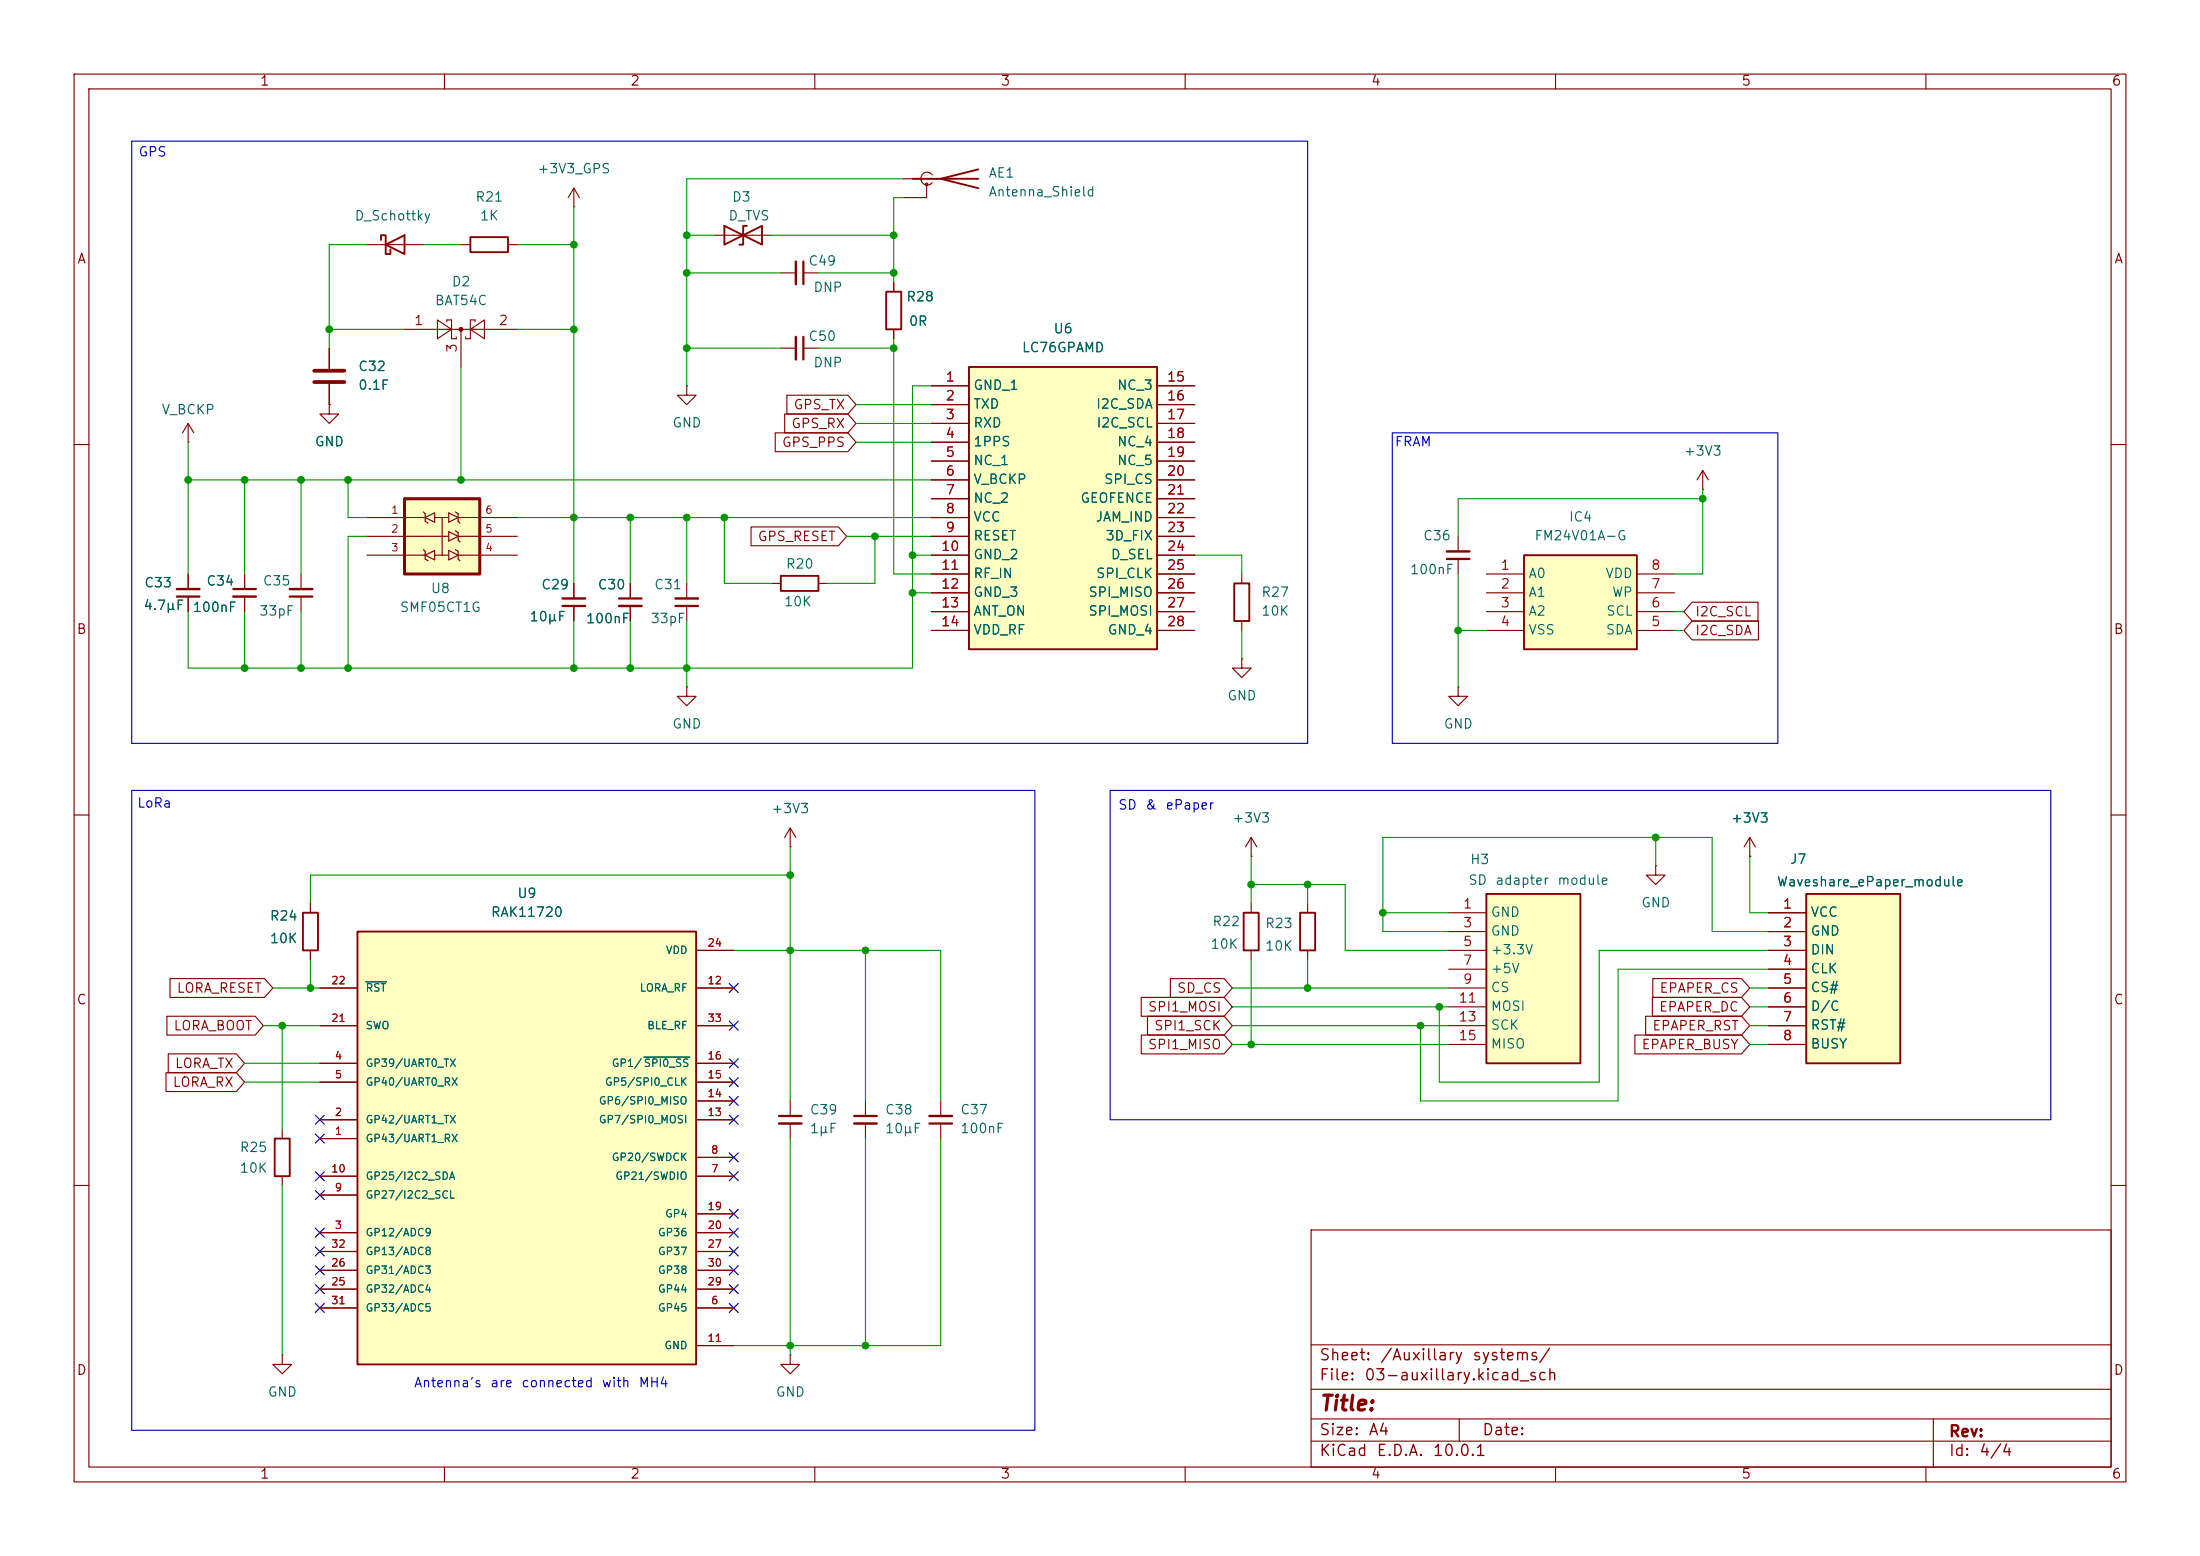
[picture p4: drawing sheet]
<svg xmlns="http://www.w3.org/2000/svg" width="297mm" height="210mm" viewBox="0 0 297 210" stroke-linecap="round" stroke-linejoin="round" font-family="sans-serif">
<g fill="none" stroke="#840000" stroke-width=".15">
<path d="M10 10h277v190h-277zM12 12h273v186h-273zM60 10v2M110 10v2M160 10v2M210 10v2M260 10v2M62.2 33h1.3M68.6 33h1.2M121.9 24.1h5.1M125.1 24.9v1.8h-3.2M125.9 23.6a.85 .85 0 0 0-1.3-.1 .85 .85 0 0 0 0 1.3 .85 .85 0 0 0 1.3-.2"/>
<path d="M54.6 44.5h15.2M59.1 43.2l1.9 1.3-1.9 1.2zM60.3 43.4v-.2h.7v2.5h.6v-.2M62.2 44.5v5M63.5 44.5l1.9-1.3v2.5zM64.1 43.4v-.2h-.6v2.5h-.6v-.2M10 60h2M40.6 77.5v2M285 60h2M40.6 80.5v2.1M10 110h2M168.9 115.6h.1"/>
<path d="M168.9 113l-.8 1.3M168.9 113l.8 1.3M168.9 113v2.6M285 110h2M168.9 121.9v1.3M168.9 128.3v1.2M10 160h2M177 166h108v32h-108zM285 160h2M60 198v2M110 198v2M160 198v2"/>
<path d="M177 194.5h108M177 191.5h108M177 187.5h108M177 181.5h108M197 191.5v3M210 198v2M260 198v2M261 191.5v6.5"/>
</g>
<path d="M63.5 32h5.1v2h-5.1zM123.2 24.1h8.9M132.1 22.9l-5.1 1.2 5.1 1.3M167.9 123.2h2v5.1h-2z" fill="none" stroke="#840000" stroke-width=".25"/>
<g fill="#840000" stroke="#840000" stroke-width=".15">
<circle cx="62.2" cy="44.4" r=".25"/>
<circle cx="125.1" cy="24.9" r=".18"/>
</g>
<path d="M39.1 80.5h3.1" fill="none" stroke="#840000" stroke-width=".3"/>
<path d="M39.1 79.5h3.1" fill="none" stroke="#840000" stroke-width=".33"/>
<path d="M130.8 49.5h25.4v38.1h-25.4z" fill="#ffffc2"/>
<path d="M130.8 49.5h25.4v38.1h-25.4z" fill="none" stroke="#840000" stroke-width=".25"/>
<g fill="none" stroke="#840000" stroke-width=".15">
<path d="M125.7 52.1h5.1M125.7 54.6h5.1M125.7 57.2h5.1M125.7 59.7h5.1M156.2 52.1h5.1M156.2 54.6h5.1M156.2 57.2h5.1M156.2 59.7h5.1M77.5 78.7v2.1M85.1 78.7v2.1M125.7 62.2h5.1M125.7 64.8h5.1"/>
<path d="M125.7 67.3h5.1M125.7 69.9h5.1M125.7 72.4h5.1M125.7 74.9h5.1M125.7 77.5h5.1M156.2 62.2h5.1M156.2 64.8h5.1M156.2 67.3h5.1M156.2 69.9h5.1M156.2 72.4h5.1M156.2 74.9h5.1M156.2 77.5h5.1"/>
<path d="M77.5 81.8v2M85.1 81.8v2M125.7 80h5.1M125.7 82.6h5.1M125.7 85.1h5.1M156.2 80h5.1M156.2 82.6h5.1M156.2 85.1h5.1"/>
</g>
<path d="M75.9 81.8h3.1M83.6 80.8h3" fill="none" stroke="#840000" stroke-width=".3"/>
<path d="M75.9 80.8h3.1M83.6 81.8h3" fill="none" stroke="#840000" stroke-width=".33"/>
<path d="M54.6 67.3h10.2v10.2h-10.2z" fill="#ffffc2"/>
<path d="M54.6 67.3h10.2v10.2h-10.2z" fill="none" stroke="#840000" stroke-width=".41"/>
<g fill="none" stroke="#840000" stroke-width=".15">
<path d="M49.5 33h7.6M77.5 27.9h.1M77.5 25.4l-.8 1.3M77.5 25.4l.7 1.3M77.5 25.4v2.5M96.5 31.8h7.6M105.4 36.8h2M108.5 36.8h2M120.6 38.1v1.3M25.4 59.7h.1M25.4 57.2l-.8 1.2M25.4 57.2l.8 1.2"/>
<path d="M25.4 57.2v2.5M44.4 54.6v1.3h1.3l-1.3 1.3-1.2-1.3h1.2M44.4 54.6h.1M44.4 47v2.8M44.4 51.8v2.8M92.7 52.1v1.2h1.3l-1.3 1.3-1.3-1.3h1.3M92.7 52.1h.1M105.4 47h2M108.5 47h2M120.6 44.5v1.2M25.4 77.5v2M33 77.5v2"/>
<path d="M49.5 69.9h7.9M49.5 74.9h7.9M49.5 72.4h11M57.1 69.1l.3 .2v1.1l.4 .2M57.1 74.2l.3 .2v1l.4 .3M57.4 69.9l1.3-.7v1.3zM57.4 74.9l1.3-.6v1.3zM58.7 69.9h1.8M58.7 74.9h1.8M59.7 69.9v5M60.6 69.2l1.2 .7-1.2 .6zM60.6 71.8l1.2 .6-1.2 .6z"/>
<path d="M60.6 74.3l1.2 .6-1.2 .7zM61.5 69.1l.3 .2v1.1l.3 .2M61.5 71.6l.3 .3v1l.3 .3M61.5 74.2l.3 .2v1l.3 .3M61.7 69.9h8.1M61.7 74.9h8.1M62 72.4h7.8M92.7 78.7v2.1M104.1 78.7h1.3M110.5 78.7h1.3M167.6 77.5v1.2M196.8 72.4v2"/>
<path d="M196.8 75.4v2.1M229.9 66h.1M229.9 63.5l-.8 1.3M229.9 63.5l.7 1.3M229.9 63.5v2.5M25.4 80.5v2.1M33 80.5v2.1M92.7 92.7v1.3h1.3l-1.3 1.3-1.3-1.3h1.3M92.7 92.7h.1M92.7 81.8v2M167.6 88.9v1.3h1.3l-1.3 1.2-1.2-1.2h1.2M167.6 88.9h.1"/>
<path d="M167.6 83.8v1.3M196.8 92.7v1.3h1.3l-1.3 1.3-1.2-1.3h1.2M196.8 92.7h.1M41.9 121.9v1.3M41.9 128.3v1.2M38.1 152.4v1.3M38.1 158.8v1.2M38.1 182.9v1.3h1.3l-1.3 1.2-1.3-1.2h1.3M38.1 182.9h.1M106.7 182.9v1.3h1.2l-1.2 1.2-1.3-1.2h1.3M106.7 182.9h.1"/>
</g>
<path d="M108.5 35.3v3.1M108.5 45.5v3M31.5 79.5h3M195.3 75.4h3.1M23.9 80.5h3M91.2 81.8h3" fill="none" stroke="#840000" stroke-width=".3"/>
<path d="M107.4 35.3v3.1M107.4 45.5v3M23.9 79.5h3M195.3 74.4h3.1M31.5 80.5h3M91.2 80.8h3" fill="none" stroke="#840000" stroke-width=".33"/>
<path d="M51.4 32.4v-.6h.7v2.5h.6v-.6M52.1 33l2.5-1.2v2.5zM97.8 30.5v2.5l5.1-2.5v2.5zM100.8 30.5h-.5v2.5h-.5M119.6 39.4h2.1v5.1h-2.1zM105.4 77.7h5.1v2.1h-5.1zM166.6 78.7h2.1v5.1h-2.1zM40.9 123.2h2v5.1h-2zM37.1 153.7h2v5.1h-2z" fill="none" stroke="#840000" stroke-width=".25"/>
<path d="M42.4 50h4.1M42.4 51.6h4.1" fill="none" stroke="#840000" stroke-width=".51"/>
<path d="M48.3 125.7h45.7v58.5h-45.7z" fill="#ffffc2"/>
<path d="M48.3 125.7h45.7v58.5h-45.7z" fill="none" stroke="#840000" stroke-width=".25"/>
<g fill="none" stroke="#840000" stroke-width=".15">
<path d="M106.7 114.3h.1M106.7 111.8v2.5M106.7 111.8l-.8 1.2M106.7 111.8l.7 1.2M43.2 133.4h5.1M43.2 138.4h5.1M94 133.4h5.1M94 138.4h5.1M94 128.3h5.1M43.2 153.7h5.1M43.2 151.1h5.1M43.2 143.5h5.1"/>
<path d="M43.2 146.1h5.1M43.2 158.8h5.1M94 151.1h5.1M94 143.5h5.1M94 146.1h5.1M94 158.8h5.1M94 156.2h5.1M94 148.6h5.1M106.7 148.6v2M106.7 151.6v2.1M116.8 148.6v2M116.8 151.6v2.1"/>
<path d="M127 148.6v2M127 151.6v2.1M43.2 166.4h5.1M43.2 176.5h5.1M43.2 161.3h5.1M43.2 174h5.1M43.2 171.5h5.1M43.2 168.9h5.1M94 166.4h5.1M94 176.5h5.1M94 163.8h5.1M94 174h5.1"/>
<path d="M94 171.5h5.1M94 168.9h5.1M94 181.6h5.1"/>
</g>
<path d="M49.4 132.5h2.8M86.9 142.7h6.2" fill="none" stroke="#006464" stroke-width=".15"/>
<path d="M105.2 150.6h3M115.3 150.6h3.1M125.5 151.6h3" fill="none" stroke="#840000" stroke-width=".3"/>
<path d="M105.2 151.6h3M115.3 151.6h3.1M125.5 150.6h3" fill="none" stroke="#840000" stroke-width=".33"/>
<path d="M205.7 74.9h15.3v12.7h-15.3z" fill="#ffffc2"/>
<path d="M205.7 74.9h15.3v12.7h-15.3z" fill="none" stroke="#840000" stroke-width=".25"/>
<path d="M200.7 77.5h5M221 77.5h5.1M200.7 80h5M200.7 82.6h5M200.7 85.1h5M221 80h5.1M221 82.6h5.1M221 85.1h5.1" fill="none" stroke="#840000" stroke-width=".15"/>
<path d="M200.7 120.7h12.7v22.8h-12.7z" fill="#ffffc2"/>
<path d="M200.7 120.7h12.7v22.8h-12.7z" fill="none" stroke="#840000" stroke-width=".25"/>
<path d="M223.5 116.8v1.3h1.3l-1.3 1.3-1.3-1.3h1.3M223.5 116.8h.1M195.6 123.2h5.1M195.6 125.7h5.1M195.6 128.3h5.1M195.6 130.8h5.1M195.6 133.4h5.1M195.6 135.9h5.1M195.6 138.4h5.1M195.6 141h5.1" fill="none" stroke="#840000" stroke-width=".15"/>
<path d="M243.8 120.7h12.7v22.8h-12.7z" fill="#ffffc2"/>
<path d="M175.5 123.2h2v5.1h-2zM243.8 120.7h12.7v22.8h-12.7z" fill="none" stroke="#840000" stroke-width=".25"/>
<g fill="none" stroke="#840000" stroke-width=".15">
<path d="M120.6 38.1v1.3M44.4 54.6h.1M44.4 47v2.8M44.4 51.8v2.8M104.7 58.4h9.8l1.1 1.3-1.1 1.3h-9.8zM105.9 55.9h8.6l1.1 1.3-1.1 1.2h-8.6zM106.2 53.3h8.3l1.1 1.3-1.1 1.3h-8.3zM120.6 44.5v1.2M125.7 52.1h5.1M125.7 54.6h5.1M125.7 57.2h5.1M125.7 59.7h5.1"/>
<path d="M156.2 52.1h5.1M156.2 54.6h5.1M156.2 57.2h5.1M156.2 59.7h5.1M25.4 77.5v2M33 77.5v2M77.5 78.7v2.1M85.1 78.7v2.1M101.4 71.1h11.8l1.1 1.3-1.1 1.3h-11.8zM125.7 62.2h5.1M125.7 64.8h5.1M125.7 67.3h5.1"/>
<path d="M125.7 69.9h5.1M125.7 72.4h5.1M125.7 74.9h5.1M125.7 77.5h5.1M156.2 62.2h5.1M156.2 64.8h5.1M156.2 67.3h5.1M156.2 69.9h5.1M156.2 72.4h5.1M156.2 74.9h5.1M156.2 77.5h5.1M25.4 80.5v2.1"/>
<path d="M33 80.5v2.1M77.5 81.8v2M85.1 81.8v2M125.7 80h5.1M125.7 82.6h5.1M125.7 85.1h5.1M156.2 80h5.1M156.2 82.6h5.1M156.2 85.1h5.1M228.4 81.3h8.9v2.5h-8.9l-1.1-1.2zM228.4 83.8h9v2.6h-9l-1.1-1.3zM236.2 115.6h.1"/>
<path d="M236.2 113l-.7 1.3M236.2 113l.8 1.3M236.2 113v2.6M22.5 137.2h11.9l1.2 1.2-1.2 1.3h-11.9zM23 132.1h12.7l1.1 1.3-1.1 1.2h-12.7zM41.9 121.9v1.3M41.9 128.3v1.2M43.2 133.4h5.1M43.2 138.4h5.1M94 128.3h5.1M94 133.4h5.1M94 138.4h5.1"/>
<path d="M154.1 134.6h11.2l1.1 1.3-1.1 1.3h-11.2zM154.1 139.7h11.2l1.1 1.3-1.1 1.2h-11.2zM154.9 137.2h10.4l1.1 1.2-1.1 1.3h-10.4zM158 132.1h7.3l1.1 1.3-1.1 1.2h-7.3zM176.5 121.9v1.3M176.5 128.3v1.2M220.7 139.7h14.4l1.1 1.3-1.1 1.2h-14.4zM222.2 137.2h12.9l1.1 1.2-1.1 1.3h-12.9zM223.1 134.6h12l1.1 1.3-1.1 1.3h-12zM223.1 132.1h12l1.1 1.3-1.1 1.2h-12zM238.8 123.2h5M238.8 125.7h5"/>
<path d="M238.8 128.3h5M238.8 130.8h5M238.8 133.4h5M238.8 135.9h5M238.8 138.4h5M22.4 144.8h9.5l1.1 1.3-1.1 1.2h-9.5zM22.7 142.2h9.2l1.1 1.3-1.1 1.3h-9.2zM43.2 153.7h5.1M43.2 151.1h5.1M43.2 143.5h5.1M43.2 146.1h5.1M43.2 158.8h5.1"/>
<path d="M94 151.1h5.1M94 143.5h5.1M94 146.1h5.1M94 158.8h5.1M94 156.2h5.1M94 148.6h5.1M238.8 141h5M43.2 166.4h5.1M43.2 176.5h5.1M43.2 161.3h5.1M43.2 174h5.1M43.2 171.5h5.1"/>
<path d="M43.2 168.9h5.1M94 166.4h5.1M94 176.5h5.1M94 163.8h5.1M94 174h5.1M94 171.5h5.1M94 168.9h5.1M94 181.6h5.1"/>
</g>
<g fill="none" stroke="#009600" stroke-width=".15">
<path d="M49.5 33h-5.1v14M57.1 33h5.1M69.8 33h7.7M77.5 27.9v50.8M92.7 36.8h12.7M92.7 31.8h3.8M104.1 31.8h16.5M110.5 36.8h10.1M121.9 26.7h-1.3v11.4M121.9 24.1h-29.2v28M25.4 59.7v17.8M44.4 44.5h10.2"/>
<path d="M62.2 49.5v15.3M69.8 44.5h7.7M92.7 47h12.7M110.5 47h10.1M115.6 54.6h10.1M115.6 59.7h10.1M115.6 57.2h10.1M120.6 45.7v31.8h5.1M125.7 52.1h-2.5v38.1h-97.8v-7.6M25.4 64.8h100.3M33 64.8v12.7M40.6 64.8v12.7"/>
<path d="M47 64.8v5.1h2.5M49.5 72.4h-2.5v17.8M69.8 69.9h55.9M85.1 69.9v8.8M92.7 69.9v8.8M97.8 69.9v8.8h6.3M114.3 72.4h11.4M118.1 72.4v6.3h-6.3M123.2 74.9h2.5M161.3 74.9h6.3v2.6M196.8 77.5v15.2M229.9 66v11.5h-3.8"/>
<path d="M229.9 67.3h-33.1v5.1M33 82.6v7.6M40.6 82.6v7.6M77.5 83.8v6.4M85.1 83.8v6.4M92.7 83.8v8.9M123.2 80h2.5M167.6 85.1v3.8M196.8 85.1h3.9M226.1 85.1h1.2M226.1 82.6h1.2M106.7 114.3v34.3"/>
<path d="M106.7 118.1h-64.8v3.8M168.9 119.4h12.7v8.9h14M168.9 115.6v6.3M176.5 119.4v2.5M223.5 113v3.8M236.2 115.6v7.6h2.6M35.6 138.4h7.6M36.8 133.4h6.4M38.1 138.4v14M41.9 129.5v3.9M99.1 128.3h27.9v20.3M116.8 128.3v20.3"/>
<path d="M166.4 133.4h29.2M166.4 138.4h29.2M166.4 135.9h29.2M168.9 129.5v11.5M176.5 129.5v3.9M186.7 123.2h8.9M195.6 125.7h-8.9v-12.7h44.4v12.7h7.7M236.2 133.4h2.6M236.2 138.4h2.6M236.2 135.9h2.6M238.8 128.3h-22.9v17.8h-21.6v-10.2M238.8 130.8h-20.4v17.8h-26.6v-10.2"/>
<path d="M33 143.5h10.2M33 146.1h10.2M106.7 153.7v29.2M116.8 153.7v27.9M127 153.7v27.9h-27.9M166.4 141h29.2M236.2 141h2.6M38.1 160v22.9"/>
</g>
<g fill="none" stroke="#000084" stroke-width=".15">
<path d="M98.5 132.7l1.2 1.3M98.5 137.8l1.2 1.2M99.7 132.7l-1.2 1.3M99.7 137.8l-1.2 1.2M42.6 150.5l1.2 1.2M42.6 158.1l1.2 1.3M42.6 153.1l1.2 1.2M43.8 150.5l-1.2 1.2M43.8 158.1l-1.2 1.3M43.8 153.1l-1.2 1.2M98.5 148l1.2 1.2M98.5 150.5l1.2 1.2"/>
<path d="M98.5 145.4l1.2 1.3M98.5 142.9l1.2 1.2M98.5 158.1l1.2 1.3M98.5 155.6l1.2 1.2M99.7 148l-1.2 1.2M99.7 150.5l-1.2 1.2M99.7 145.4l-1.2 1.3M99.7 142.9l-1.2 1.2M99.7 158.1l-1.2 1.3M99.7 155.6l-1.2 1.2M42.6 173.4l1.2 1.2M42.6 168.3l1.2 1.2"/>
<path d="M42.6 160.7l1.2 1.2M42.6 165.8l1.2 1.2M42.6 170.8l1.2 1.3M42.6 175.9l1.2 1.2M43.8 173.4l-1.2 1.2M43.8 168.3l-1.2 1.2M43.8 160.7l-1.2 1.2M43.8 165.8l-1.2 1.2M43.8 170.8l-1.2 1.3M43.8 175.9l-1.2 1.2M98.5 168.3l1.2 1.2M98.5 170.8l1.2 1.3"/>
<path d="M98.5 175.9l1.2 1.2M98.5 165.8l1.2 1.2M98.5 173.4l1.2 1.2M98.5 163.2l1.2 1.2M99.7 168.3l-1.2 1.2M99.7 170.8l-1.2 1.3M99.7 175.9l-1.2 1.2M99.7 165.8l-1.2 1.2M99.7 173.4l-1.2 1.2M99.7 163.2l-1.2 1.2"/>
</g>
<path d="M17.8 19.1h158.7v81.2h-158.7zM188 58.4h52v41.9h-52zM17.8 106.7h121.9v86.3h-121.9zM149.9 106.7h127v44.4h-127z" fill="none" stroke="#0000c2" stroke-width=".15"/>
<path d="M49.4 132.5h2.8M86.9 142.7h6.2" fill="none" stroke="#006464" stroke-width=".15"/>
<g fill="#009600" stroke="#009600" stroke-width=".14">
<circle cx="47" cy="90.2" r=".46"/>
<circle cx="40.6" cy="90.2" r=".46"/>
<circle cx="85.1" cy="90.2" r=".46"/>
<circle cx="33" cy="90.2" r=".46"/>
<circle cx="77.5" cy="90.2" r=".46"/>
<circle cx="44.4" cy="44.5" r=".46"/>
<circle cx="92.7" cy="47" r=".46"/>
<circle cx="77.5" cy="33" r=".46"/>
<circle cx="77.5" cy="44.5" r=".46"/>
<circle cx="47" cy="64.8" r=".46"/>
<circle cx="92.7" cy="90.2" r=".46"/>
<circle cx="40.6" cy="64.8" r=".46"/>
<circle cx="25.4" cy="64.8" r=".46"/>
<circle cx="33" cy="64.8" r=".46"/>
<circle cx="120.6" cy="31.8" r=".46"/>
<circle cx="120.6" cy="36.8" r=".46"/>
<circle cx="92.7" cy="31.8" r=".46"/>
<circle cx="120.6" cy="47" r=".46"/>
<circle cx="92.7" cy="36.8" r=".46"/>
<circle cx="97.8" cy="69.9" r=".46"/>
<circle cx="92.7" cy="69.9" r=".46"/>
<circle cx="123.2" cy="80" r=".46"/>
<circle cx="123.2" cy="74.9" r=".46"/>
<circle cx="118.1" cy="72.4" r=".46"/>
<circle cx="85.1" cy="69.9" r=".46"/>
<circle cx="62.2" cy="64.8" r=".46"/>
<circle cx="77.5" cy="69.9" r=".46"/>
<circle cx="41.9" cy="133.4" r=".46"/>
<circle cx="38.1" cy="138.4" r=".46"/>
<circle cx="116.8" cy="181.6" r=".46"/>
<circle cx="106.7" cy="181.6" r=".46"/>
<circle cx="116.8" cy="128.3" r=".46"/>
<circle cx="106.7" cy="118.1" r=".46"/>
<circle cx="106.7" cy="128.3" r=".46"/>
<circle cx="186.7" cy="123.2" r=".46"/>
<circle cx="176.5" cy="133.4" r=".46"/>
<circle cx="191.8" cy="138.4" r=".46"/>
<circle cx="194.3" cy="135.9" r=".46"/>
<circle cx="168.9" cy="141" r=".46"/>
<circle cx="223.5" cy="113" r=".46"/>
<circle cx="168.9" cy="119.4" r=".46"/>
<circle cx="176.5" cy="119.4" r=".46"/>
<circle cx="229.9" cy="67.3" r=".46"/>
<circle cx="196.8" cy="85.1" r=".46"/>
</g>
<text font-size="2" fill="#840000" x="178" y="190.9">Title:</text>
<g font-size="1.5" fill="#840000">
<text x="178" y="184">Sheet:</text>
<text x="186.2" y="184">/Auxillary</text>
<text x="198.7" y="184">systems/</text>
<text x="178" y="186.7">File:</text>
<text x="184.1" y="186.7">03-auxillary.kicad_sch</text>
<text x="178" y="196.9">KiCad</text>
<text x="178" y="194.1">Size:</text>
<text x="184.7" y="194.1">A4</text>
<text x="185.7" y="196.9">E.D.A.</text>
<text x="193.3" y="196.9">10.0.1</text>
<text x="200" y="194.1">Date:</text>
<text x="263" y="194.3">Rev:</text>
<text x="263" y="196.9">Id:</text>
<text x="267.1" y="196.9">4/4</text>
</g>
<g font-size="1.3" fill="#840000">
<text x="35" y="11.9">1</text>
<text x="85" y="11.9">2</text>
<text x="135" y="11.9">3</text>
<text x="185" y="11.9">4</text>
<text x="235" y="11.9">5</text>
<text x="285" y="11.9">6</text>
<text x="10.3" y="35.9">A</text>
<text x="285.3" y="35.9">A</text>
<text x="106.7" y="58.1">GPS_RX</text>
<text x="107" y="55.6">GPS_TX</text>
<text x="105.5" y="60.6">GPS_PPS</text>
<text x="102.2" y="73.3">GPS_RESET</text>
<text x="228.8" y="83.5">I2C_SCL</text>
<text x="10.3" y="85.9">B</text>
<text x="228.8" y="86">I2C_SDA</text>
<text x="285.3" y="85.9">B</text>
<text x="10.3" y="135.9">C</text>
<text x="23.8" y="134.3">LORA_RESET</text>
<text x="154.9" y="136.8">SPI1_MOSI</text>
<text x="158.8" y="134.3">SD_CS</text>
<text x="223.9" y="136.8">EPAPER_DC</text>
<text x="223.9" y="134.3">EPAPER_CS</text>
<text x="285.3" y="135.9">C</text>
<text x="23.3" y="139.4">LORA_BOOT</text>
<text x="154.9" y="141.9">SPI1_MISO</text>
<text x="155.7" y="139.4">SPI1_SCK</text>
<text x="221.5" y="141.9">EPAPER_BUSY</text>
<text x="223" y="139.4">EPAPER_RST</text>
<text x="23.2" y="147">LORA_RX</text>
<text x="23.5" y="144.5">LORA_TX</text>
<text x="10.3" y="185.9">D</text>
<text x="285.3" y="185.9">D</text>
<text x="35" y="199.9">1</text>
<text x="85" y="199.9">2</text>
<text x="135" y="199.9">3</text>
<text x="185" y="199.9">4</text>
<text x="235" y="199.9">5</text>
<text x="285" y="199.9">6</text>
</g>
<g font-size="1.3" fill="#0000c2">
<text x="18.6" y="21.4">GPS</text>
<text x="188.2" y="60.6">FRAM</text>
<text x="18.4" y="109.3">LoRa</text>
<text x="150.9" y="109.6">SD</text>
<text x="154.5" y="109.6">&amp;</text>
<text x="157.3" y="109.6">ePaper</text>
<text x="55.8" y="187.6">Antenna's</text>
<text x="66.1" y="187.6">are</text>
<text x="70.3" y="187.6">connected</text>
<text x="81.1" y="187.6">with</text>
<text x="86.1" y="187.6">MH4</text>
</g>
<g font-size="1.3" fill="#006464">
<text x="72.5" y="23.7">+3V3_GPS</text>
<text x="64.1" y="27.5">R21</text>
<text x="98.7" y="27.5">D3</text>
<text x="133.4" y="24.3">AE1</text>
<text x="133.4" y="26.8">Antenna_Shield</text>
<text x="47.8" y="30.1">D_Schottky</text>
<text x="64.7" y="30.1">1K</text>
<text x="98.2" y="30.1">D_TVS</text>
<text x="58.6" y="41.5">BAT54C</text>
<text x="60.9" y="39">D2</text>
<text x="109" y="36.2">C49</text>
<text x="109.7" y="39.7">DNP</text>
<text x="122.3" y="41">R28</text>
<text x="109" y="46.3">C50</text>
<text x="122.6" y="44.3">0R</text>
<text x="137.9" y="47.9">LC76GPAMD</text>
<text x="142.1" y="45.3">U6</text>
<text x="48.3" y="50.4">C32</text>
<text x="48.3" y="52.9">0.1F</text>
<text x="109.7" y="49.9">DNP</text>
<text x="131.3" y="52.9">GND_1</text>
<text x="150.7" y="52.9">NC_3</text>
<text x="21.7" y="56.2">V_BCKP</text>
<text x="90.7" y="58">GND</text>
<text x="131.3" y="55.5">TXD</text>
<text x="131.3" y="58">RXD</text>
<text x="147.9" y="55.5">I2C_SDA</text>
<text x="147.9" y="58">I2C_SCL</text>
<text x="42.4" y="60.6">GND</text>
<text x="131.3" y="60.6">1PPS</text>
<text x="131.3" y="63.1">NC_1</text>
<text x="131.3" y="65.6">V_BCKP</text>
<text x="149" y="65.6">SPI_CS</text>
<text x="150.7" y="60.6">NC_4</text>
<text x="150.7" y="63.1">NC_5</text>
<text x="227.2" y="61.8">+3V3</text>
<text x="131.3" y="68.2">NC_2</text>
<text x="131.3" y="70.7">VCC</text>
<text x="145.8" y="68.2">GEOFENCE</text>
<text x="147.8" y="70.7">JAM_IND</text>
<text x="211.7" y="70.7">IC4</text>
<text x="106" y="77.1">R20</text>
<text x="131.3" y="73.3">RESET</text>
<text x="131.3" y="75.8">GND_2</text>
<text x="149.1" y="73.3">3D_FIX</text>
<text x="149.9" y="75.8">D_SEL</text>
<text x="190.3" y="77.8">100nF</text>
<text x="192" y="73.2">C36</text>
<text x="207.1" y="73.3">FM24V01A-G</text>
<text x="19.3" y="82.6">4.7µF</text>
<text x="19.4" y="79.6">C33</text>
<text x="25.9" y="82.9">100nF</text>
<text x="27.8" y="79.4">C34</text>
<text x="34.9" y="83.4">33pF</text>
<text x="35.4" y="79.3">C35</text>
<text x="53.9" y="82.9">SMF05CT1G</text>
<text x="58.1" y="80.4">U8</text>
<text x="73" y="79.9">C29</text>
<text x="80.6" y="79.9">C30</text>
<text x="88.2" y="79.9">C31</text>
<text x="105.7" y="82.1">10K</text>
<text x="131.3" y="78.3">RF_IN</text>
<text x="131.3" y="80.9">GND_3</text>
<text x="131.3" y="83.4">ANT_ON</text>
<text x="146.9" y="80.9">SPI_MISO</text>
<text x="146.9" y="83.4">SPI_MOSI</text>
<text x="147.9" y="78.3">SPI_CLK</text>
<text x="170.2" y="80.9">R27</text>
<text x="170.2" y="83.4">10K</text>
<text x="206.2" y="78.3">A0</text>
<text x="206.2" y="80.9">A1</text>
<text x="206.2" y="83.4">A2</text>
<text x="216.6" y="78.3">VDD</text>
<text x="216.8" y="83.4">SCL</text>
<text x="217.5" y="80.9">WP</text>
<text x="71.4" y="84.2">10µF</text>
<text x="79" y="84.4">100nF</text>
<text x="87.7" y="84.4">33pF</text>
<text x="131.3" y="86">VDD_RF</text>
<text x="149.5" y="86">GND_4</text>
<text x="206.2" y="86">VSS</text>
<text x="216.7" y="86">SDA</text>
<text x="165.6" y="94.8">GND</text>
<text x="90.7" y="98.7">GND</text>
<text x="194.8" y="98.7">GND</text>
<text x="104" y="110.1">+3V3</text>
<text x="166.3" y="111.4">+3V3</text>
<text x="233.6" y="111.4">+3V3</text>
<text x="198.1" y="119.7">SD</text>
<text x="198.4" y="116.9">H3</text>
<text x="201.8" y="119.7">adapter</text>
<text x="210.1" y="119.7">module</text>
<text x="239.8" y="120">Waveshare_ePaper_module</text>
<text x="241.6" y="116.9">J7</text>
<text x="36.3" y="124.6">R24</text>
<text x="66.2" y="124.1">RAK11720</text>
<text x="69.7" y="121.5">U9</text>
<text x="163.6" y="125.3">R22</text>
<text x="170.7" y="125.6">R23</text>
<text x="201.2" y="124.1">GND</text>
<text x="221.5" y="122.8">GND</text>
<text x="244.3" y="124.1">VCC</text>
<text x="36.3" y="127.6">10K</text>
<text x="163.3" y="128.4">10K</text>
<text x="170.7" y="128.6">10K</text>
<text x="201.2" y="126.6">GND</text>
<text x="201.2" y="129.1">+3.3V</text>
<text x="201.2" y="131.7">+5V</text>
<text x="244.3" y="126.6">GND</text>
<text x="244.3" y="129.1">DIN</text>
<text x="244.3" y="131.7">CLK</text>
<text x="201.2" y="134.2">CS</text>
<text x="201.2" y="136.8">MOSI</text>
<text x="244.3" y="134.2">CS#</text>
<text x="244.3" y="136.8">D/C</text>
<text x="201.2" y="139.3">SCK</text>
<text x="201.2" y="141.8">MISO</text>
<text x="244.3" y="139.3">RST#</text>
<text x="244.3" y="141.8">BUSY</text>
<text x="32.3" y="155.8">R25</text>
<text x="109.2" y="150.7">C39</text>
<text x="109.2" y="153.3">1µF</text>
<text x="119.4" y="153.3">10µF</text>
<text x="119.4" y="150.7">C38</text>
<text x="129.5" y="153.3">100nF</text>
<text x="129.5" y="150.7">C37</text>
<text x="32.3" y="158.6">10K</text>
<text x="36.1" y="188.8">GND</text>
<text x="104.6" y="188.8">GND</text>
</g>
<g font-size="1.3" fill="#a90000">
<text x="55.8" y="44.2">1</text>
<text x="62" y="47.7" transform="rotate(-90 62 47.7)">3</text>
<text x="67.2" y="44.2">2</text>
<text x="127.6" y="51.8">1</text>
<text x="157.4" y="51.8">15</text>
<text x="127.6" y="54.4">2</text>
<text x="127.6" y="56.9">3</text>
<text x="127.6" y="59.4">4</text>
<text x="157.4" y="54.4">16</text>
<text x="157.4" y="56.9">17</text>
<text x="157.4" y="59.4">18</text>
<text x="127.6" y="62">5</text>
<text x="127.6" y="64.5">6</text>
<text x="157.4" y="62">19</text>
<text x="157.4" y="64.5">20</text>
<text x="127.6" y="67.1">7</text>
<text x="127.6" y="69.6">8</text>
<text x="157.4" y="67.1">21</text>
<text x="157.4" y="69.6">22</text>
<text x="127" y="74.7">10</text>
<text x="127" y="77.2">11</text>
<text x="127.6" y="72.1">9</text>
<text x="157.4" y="72.1">23</text>
<text x="157.4" y="74.7">24</text>
<text x="157.4" y="77.2">25</text>
<text x="202.5" y="77.2">1</text>
<text x="222.8" y="77.2">8</text>
<text x="127" y="79.8">12</text>
<text x="127" y="82.3">13</text>
<text x="157.4" y="79.8">26</text>
<text x="157.4" y="82.3">27</text>
<text x="202.5" y="79.8">2</text>
<text x="202.5" y="82.3">3</text>
<text x="222.8" y="82.3">6</text>
<text x="222.8" y="79.8">7</text>
<text x="127" y="84.8">14</text>
<text x="157.4" y="84.8">28</text>
<text x="202.5" y="84.8">4</text>
<text x="222.8" y="84.8">5</text>
<text x="197.4" y="122.9">1</text>
<text x="197.4" y="125.5">3</text>
<text x="240.6" y="122.9">1</text>
<text x="240.6" y="125.5">2</text>
<text x="197.4" y="128">5</text>
<text x="197.4" y="130.6">7</text>
<text x="240.6" y="128">3</text>
<text x="240.6" y="130.6">4</text>
<text x="196.8" y="135.6">11</text>
<text x="197.4" y="133.1">9</text>
<text x="240.6" y="133.1">5</text>
<text x="240.6" y="135.6">6</text>
<text x="196.8" y="138.2">13</text>
<text x="196.8" y="140.7">15</text>
<text x="240.6" y="138.2">7</text>
<text x="240.6" y="140.7">8</text>
</g>
<g font-size="1" fill="#a90000">
<text x="52.7" y="69.6">1</text>
<text x="65.4" y="69.6">6</text>
<text x="52.7" y="72.1">2</text>
<text x="52.7" y="74.7">3</text>
<text x="65.4" y="74.7">4</text>
<text x="65.4" y="72.1">5</text>
<text x="95.4" y="128">24</text>
<text x="44.6" y="133.1">22</text>
<text x="95.4" y="133.1">12</text>
<text x="44.6" y="138.2">21</text>
<text x="45.1" y="143.3">4</text>
<text x="95.4" y="143.3">16</text>
<text x="95.4" y="138.2">33</text>
<text x="45.1" y="145.8">5</text>
<text x="95.4" y="148.3">14</text>
<text x="95.4" y="145.8">15</text>
<text x="45.1" y="153.4">1</text>
<text x="45.1" y="150.9">2</text>
<text x="95.4" y="150.9">13</text>
<text x="95.9" y="156">8</text>
<text x="44.6" y="158.5">10</text>
<text x="45.1" y="161">9</text>
<text x="95.9" y="158.5">7</text>
<text x="45.1" y="166.1">3</text>
<text x="95.4" y="163.6">19</text>
<text x="95.4" y="166.1">20</text>
<text x="44.6" y="173.7">25</text>
<text x="44.6" y="171.2">26</text>
<text x="44.6" y="168.7">32</text>
<text x="95.4" y="168.7">27</text>
<text x="95.4" y="173.7">29</text>
<text x="95.4" y="171.2">30</text>
<text x="44.6" y="176.3">31</text>
<text x="95.9" y="176.3">6</text>
<text x="95.4" y="181.4">11</text>
</g>
<g font-size="1" fill="#006464">
<text x="89.8" y="129">VDD</text>
<text x="49.3" y="134.1">RST</text>
<text x="86.3" y="134.1">LORA_RF</text>
<text x="49.3" y="139.2">SWO</text>
<text x="87.3" y="139.2">BLE_RF</text>
<text x="49.3" y="144.2">GP39/UART0_TX</text>
<text x="49.3" y="146.8">GP40/UART0_RX</text>
<text x="80.8" y="149.3">GP6/SPI0_MISO</text>
<text x="81.6" y="146.8">GP5/SPI0_CLK</text>
<text x="82.5" y="144.2">GP1/SPI0_SS</text>
<text x="49.3" y="154.4">GP43/UART1_RX</text>
<text x="49.3" y="151.9">GP42/UART1_TX</text>
<text x="80.8" y="151.9">GP7/SPI0_MOSI</text>
<text x="49.3" y="159.5">GP25/I2C2_SDA</text>
<text x="82.5" y="156.9">GP20/SWDCK</text>
<text x="83" y="159.5">GP21/SWDIO</text>
<text x="49.3" y="167.1">GP12/ADC9</text>
<text x="49.3" y="162">GP27/I2C2_SCL</text>
<text x="88.7" y="167.1">GP36</text>
<text x="89.7" y="164.6">GP4</text>
<text x="49.3" y="172.2">GP31/ADC3</text>
<text x="49.3" y="169.6">GP13/ADC8</text>
<text x="88.7" y="169.6">GP37</text>
<text x="88.7" y="172.2">GP38</text>
<text x="49.3" y="174.7">GP32/ADC4</text>
<text x="49.3" y="177.3">GP33/ADC5</text>
<text x="88.7" y="177.3">GP45</text>
<text x="88.7" y="174.7">GP44</text>
<text x="89.6" y="182.3">GND</text>
</g>
</svg>
